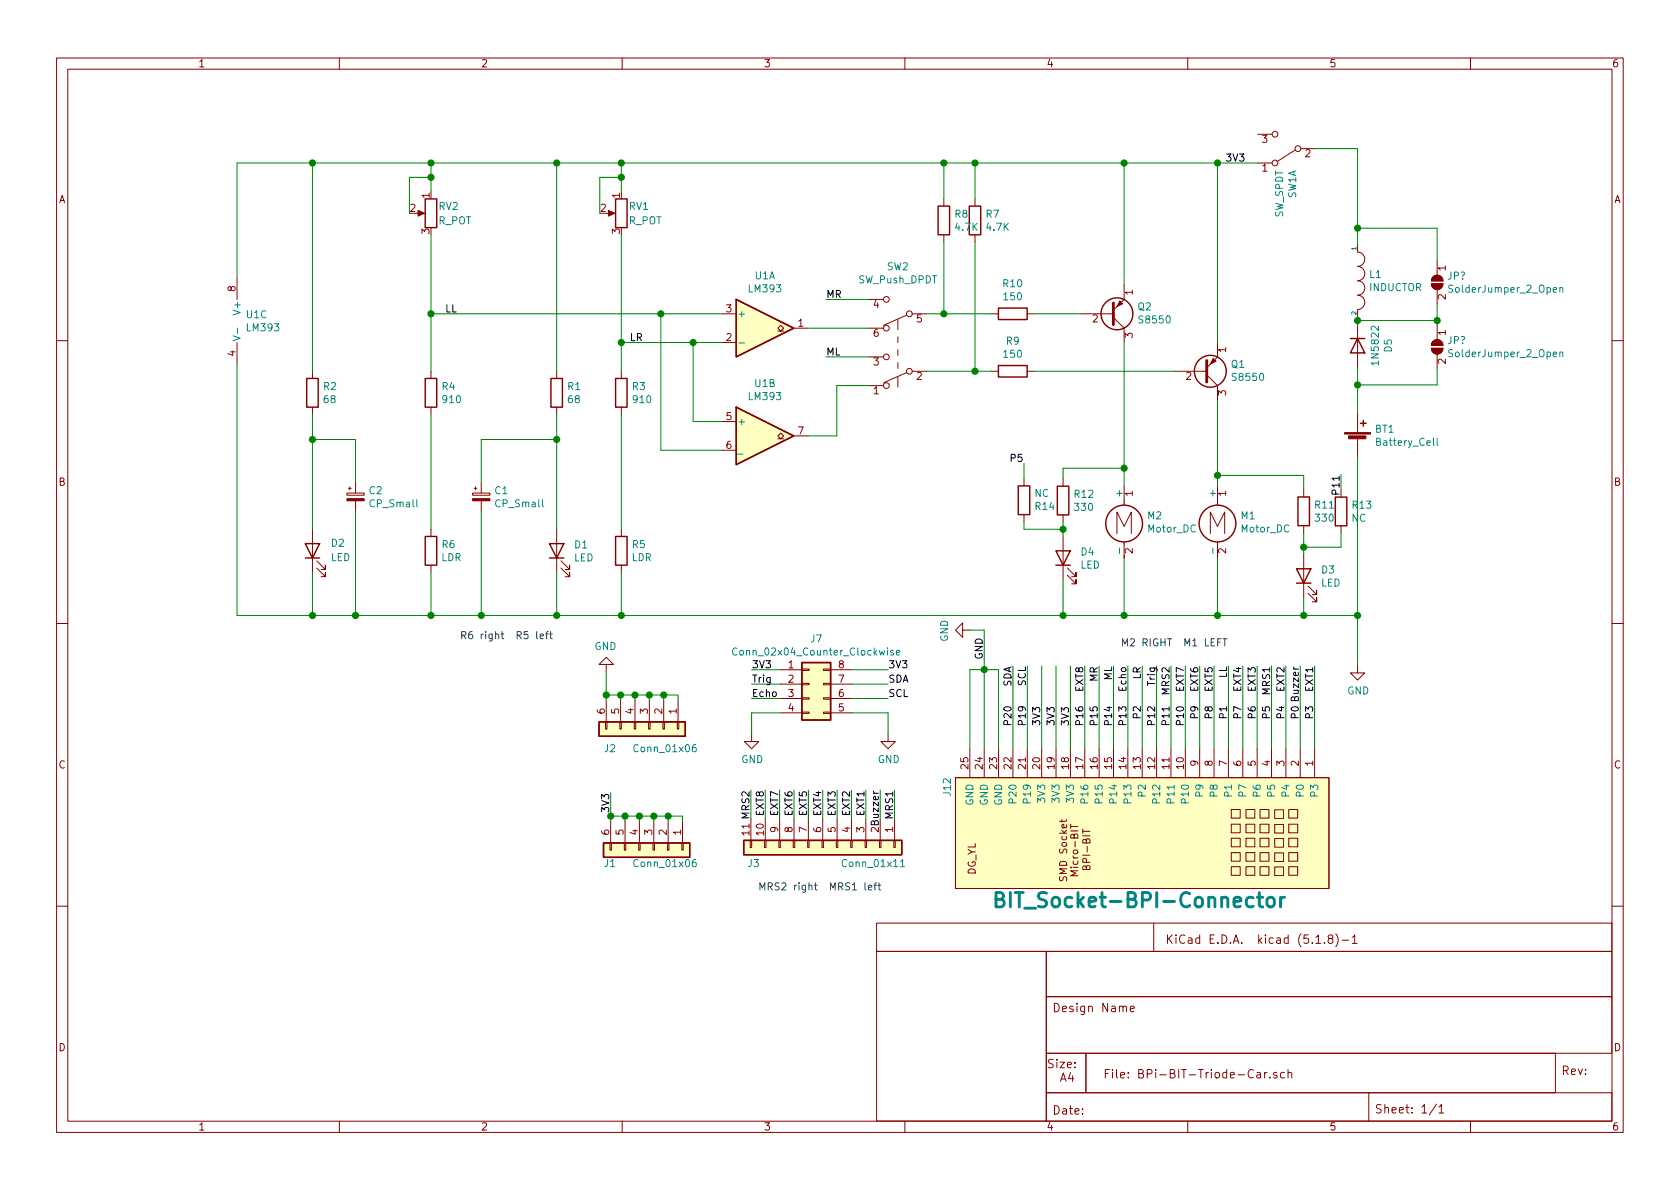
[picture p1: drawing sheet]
<svg xmlns="http://www.w3.org/2000/svg" width="297mm" height="210mm" viewBox="0 0 297 210" stroke-linecap="round" stroke-linejoin="round" font-family="sans-serif">
<g fill="none" stroke="#840000" stroke-width=".18">
<path d="M10 10.3h277v189.9h-277zM12 12.2h273v186.1h-273zM60 10.3v1.9M110 10.3v1.9M160 10.3v1.9M210 10.3v1.9M260 10.3v1.9M73.7 37.7h1M107.3 37.7h1M166.9 35.2v1.2M172.4 35.2v1.2M222.4 28.8h2.5"/>
<path d="M222.4 23.7h2.5M229 26.5l-3.2 2.1M230 26.3h2.5M41.9 49.1v3.9M127.6 55.5h2.6M137.5 58.5h.5l-.5-.5 .5-.5 .6 .5-.6 .5h.6M140.3 58h2.6M153.7 53h2.5M153.7 58h2.5M158.7 56.5v1.8M158.7 59.6v1M160.3 55.7l-4.1 1.8"/>
<path d="M161.3 55.5h2.5M166.9 41.5v1.3M172.4 41.5v1.3M175.3 55.5h1.2M181.6 55.5h1.3M191.1 55.5h5.7M196.8 56.1l2 1.9v2.6M198.8 50.4v2.6l-2 1.9M240 43.3v1.3a1.27 1.27 0 0 1 1.3 1.2 1.27 1.27 0 0 1-1.3 1.3 1.27 1.27 0 0 1 1.3 1.3 1.27 1.27 0 0 1-1.3 1.3 1.27 1.27 0 0 1 1.3 1.2 1.27 1.27 0 0 1-1.3 1.3 1.27 1.27 0 0 1 1.3 1.3 1.27 1.27 0 0 1-1.3 1.2v1.3M240 57.3v7.6M253.1 50.2h2a1.02 1.02 0 0 1-1 1 1.02 1.02 0 0 1-1-1zM253.3 49a1.02 1.02 0 0 1 1.1-.3 1.02 1.02 0 0 1 .7 1h-2z"/>
<path d="M254.1 46.1v2.6M254.1 51.2v2.5M254.1 57.5v2.6M10 60.2h2M41.9 60.6v3.8M55.2 65.7v1.2M55.2 72v1.3M76.2 65.7v1.2M76.2 72v1.3M98.4 65.7v1.2M98.4 72v1.3M109.9 65.7v1.2"/>
<path d="M109.9 72v1.3M127.6 74.5h2.6M127.6 79.6h2.6M127.6 60.6h2.6M137.5 77.6h.5l-.5-.5 .5-.5 .6 .5-.6 .5h.6M140.3 77.1h2.6M153.7 68.2h2.5M153.7 63.1h2.5M158.7 61.8v1.1M158.7 64.1v1M158.7 66.7v1.7M160.3 65.9l-4.1 1.8"/>
<path d="M161.3 65.7h2.5M175.3 65.7h1.2M181.6 65.7h1.3M207.6 65.7h5.8M213.4 66.3l1.9 1.9v2.5M215.3 60.6v2.5l-1.9 1.9M240 73.2v3.3M240 77.5v3.3M253.1 61.6h2a1.02 1.02 0 0 1-1 1 1.02 1.02 0 0 1-1-1zM253.3 60.4a1.02 1.02 0 0 1 1.1-.3 1.02 1.02 0 0 1 .7 1h-2zM254.1 62.6v2.5M285 60.2h2"/>
<path d="M55.2 93.6v7.6M56 99.2l1.5 1.5v-.8v.8h-.7M61.3 87.2h3.1v.4h-3.1zM61.6 86.4h.5M61.8 86.1v.5M62.9 85.3v1.9M62.9 88.6v1.8M76.2 93.6v1.3M76.2 99.9v1.3M83.6 87.2h3v.4h-3zM83.8 86.4h.5M84.1 86.1v.5"/>
<path d="M85.1 85.3v1.9M85.1 88.6v1.8M98.4 93.6v7.6M99.2 99.2l1.5 1.5v-.8v.8h-.8M109.9 93.6v1.3M109.9 99.9v1.3M181.1 84.7v1.2M181.1 91v1.3M188 84.7v1.3M188 91.1v1.2M188 94.9v7.6M197.5 94.4v-3.9l1.3 2.6 1.2-2.6v3.9"/>
<path d="M198.8 86v3.3M198.8 95.8v2.9M214 94.4v-3.9l1.3 2.6 1.2-2.6v3.9M215.3 86v3.3M215.3 95.8v2.9M230.5 86.6v1.3M230.5 93v1.2M230.5 98v7.7M237.1 86.6v1.3M237.1 93v1.3M10 110.3h2M56 100.5l1.5 1.5v-.8v.8h-.7"/>
<path d="M99.2 100.5l1.5 1.5v-.8v.8h-.8M107.2 117.5h1.3l-1.3-1.3-1.3 1.3h1.3v1.3M138 118.4h3.8M141.8 118.3h1.3v.3h-1.3zM145.6 118.3h1.3v.3h-1.3zM146.9 118.4h3.8M170.2 111.4v-1.2l-1.3 1.2 1.3 1.3v-1.3h1.3M188.7 101.7l1.5 1.5v-.7v.7h-.7M188.7 100.5l1.5 1.5v-.8v.8h-.7M231.3 104.9l1.5 1.5v-.7v.7h-.8M231.3 103.6l1.5 1.6v-.8v.8h-.8M240 117.7v1.3h1.3l-1.3 1.3-1.2-1.3h1.2"/>
<path d="M285 110.3h2M107.1 127.7h.2v1.2h-.2zM107.2 123.8v3.9M109.6 127.7h.3v1.2h-.3zM109.7 123.8v3.9M112.1 127.7h.3v1.2h-.3zM112.3 123.8v3.9M114.7 127.7h.2v1.2h-.2zM114.8 123.8v3.9M117.2 127.7h.3v1.2h-.3zM117.3 123.8v3.9M119.8 127.7h.2v1.2h-.2z"/>
<path d="M119.9 123.8v3.9M132.9 129.9v1.2h1.3l-1.3 1.3-1.3-1.3h1.3M138 121h3.8M138 123.5h3.8M138 126.1h3.8M141.8 125.9h1.3v.3h-1.3zM141.8 123.4h1.3v.2h-1.3zM141.8 120.8h1.3v.3h-1.3zM145.6 125.9h1.3v.3h-1.3zM145.6 123.4h1.3v.2h-1.3zM145.6 120.8h1.3v.3h-1.3zM146.9 121h3.8"/>
<path d="M146.9 123.5h3.8M146.9 126.1h3.8M157 129.9v1.2h1.3l-1.3 1.3-1.2-1.3h1.2M168.9 137.5h66.1v19.6h-66.1zM171.5 132.4v5.1M174 132.4v5.1M176.6 132.4v5.1M179.1 132.4v5.1M181.6 132.4v5.1M184.2 132.4v5.1M186.7 132.4v5.1M189.3 132.4v5.1"/>
<path d="M191.8 132.4v5.1M194.3 132.4v5.1M196.9 132.4v5.1M199.4 132.4v5.1M202 132.4v5.1M204.5 132.4v5.1M207 132.4v5.1M209.6 132.4v5.1M212.1 132.4v5.1M214.7 132.4v5.1M217.2 132.4v5.1M219.7 132.4v5.1"/>
<path d="M222.3 132.4v5.1M224.8 132.4v5.1M227.4 132.4v5.1M229.9 132.4v5.1M232.4 132.4v5.1M107.8 149.1h.3v1.2h-.3zM108 145.3v3.8M110.4 149.1h.2v1.2h-.2zM110.5 145.3v3.8M112.9 149.1h.3v1.2h-.3zM113.1 145.3v3.8M115.5 149.1h.2v1.2h-.2z"/>
<path d="M115.6 145.3v3.8M118 149.1h.3v1.2h-.3zM118.1 145.3v3.8M120.5 149.1h.3v1.2h-.3zM120.7 145.3v3.8M132.6 148.6h.3v1.3h-.3zM132.8 144.8v3.8M135.2 148.6h.2v1.3h-.2zM135.3 144.8v3.8M137.7 148.6h.3v1.3h-.3zM137.8 144.8v3.8M140.3 148.6h.2v1.3h-.2z"/>
<path d="M140.4 144.8v3.8M142.8 148.6h.3v1.3h-.3zM142.9 144.8v3.8M145.3 148.6h.3v1.3h-.3zM145.5 144.8v3.8M147.9 148.6h.2v1.3h-.2zM148 144.8v3.8M150.4 148.6h.3v1.3h-.3zM150.5 144.8v3.8M153 148.6h.2v1.3h-.2zM153.1 144.8v3.8M155.5 148.6h.3v1.3h-.3z"/>
<path d="M155.6 144.8v3.8M158 148.6h.3v1.3h-.3zM158.2 144.8v3.8M187.8 144.9v.5M188.6 144.9l-.2 .3h-1.1M189.3 146.1h1.3M191.4 146.6v.8M217.7 143.1h1.6v1.6h-1.6zM217.7 145.7h1.6v1.6h-1.6zM217.7 148.2h1.6v1.6h-1.6zM217.7 150.8h1.6v1.5h-1.6zM217.7 153.3h1.6v1.5h-1.6z"/>
<path d="M220.3 143.1h1.6v1.6h-1.6zM220.3 145.7h1.6v1.6h-1.6zM220.3 148.2h1.6v1.6h-1.6zM220.3 150.8h1.6v1.5h-1.6zM220.3 153.3h1.6v1.5h-1.6zM222.8 143.1h1.6v1.6h-1.6zM222.8 145.7h1.6v1.6h-1.6zM222.8 148.2h1.6v1.6h-1.6zM222.8 150.8h1.6v1.5h-1.6zM222.8 153.3h1.6v1.5h-1.6zM225.4 143.2h1.5v1.5h-1.5zM225.4 145.8h1.5v1.5h-1.5z"/>
<path d="M225.4 148.3h1.5v1.5h-1.5zM225.4 150.8h1.5v1.5h-1.5zM225.4 153.3h1.5v1.5h-1.5zM227.9 143.1h1.5v1.6h-1.5zM227.9 145.7h1.5v1.6h-1.5zM227.9 148.2h1.5v1.6h-1.5zM227.9 150.8h1.5v1.5h-1.5zM227.9 153.3h1.5v1.5h-1.5zM10 160.2h2M155 163.2h130v5h-130zM155 168.2h30v30h-30zM185 168.2h100v8h-100z"/>
<path d="M185 176.2h100v10.1h-100zM199.8 178.4l.8-.1-.1-.3-.4-.1-.3 .2 .1 .7h.6M204 163.2v5M232.7 166.8h.8M234.2 166.7v.1M235.1 166l-.3-.3 .1-.3a.48 .48 0 0 1 .7 .1l-.1 .4a.52 .52 0 0 0-.6 .2 .52 .52 0 0 0 0 .6l.5 .1 .2-.1 .1-.4-.3-.3M236.2 165.1a1.71 1.71 0 0 1 0 2.3M237.3 166.3h1.2M239.1 165.8l.4-.5v1.5M239.1 166.8h.9M285 160.2h2M60 198.3v1.9"/>
<path d="M110 198.3v1.9M160 198.3v1.9M185 193.2h100v5h-100zM185 186.3h7v6.9h-7zM186.2 187.4l-.6-.1-.2 .3 .1 .4 .7 .3v.4l-.3 .1-.5-.1M186.9 187.3v.2M186.9 187.8v1M187.4 187.8h.8l-.8 1h.8M187.5 191.2l.5-1.5 .5 1.5M187.7 190.8h.7M188.7 188.3l.7-.1v-.3l-.5-.1-.2 .2 .1 .7h.6M189.3 189.7l-.4 1h1"/>
<path d="M189.6 190.2v1M190.1 188.7v.1M190.1 187.9v.1M192 186.3h83v6.9h-83zM210 198.3v1.9M222.2 189.7h.6l.1 .9M222.9 190l-.5 .1-.2 .2 .2 .3 .5-.1M223.6 189.6v1M224 189.6l-.4 .3M224.5 190.5v.1M225.8 189.7a.37 .37 0 0 0-.6 .1v.3l.6 .1v.1l-.2 .3-.4-.1M227.1 189.7l-.4-.1-.3 .3 .1 .6 .2 .1 .4-.1"/>
<path d="M227.7 189.8l.1-.1a.37 .37 0 0 1 .6 .1v.8M227.7 189.1v1.5M242 193.2v5M254 195.2l-1.3 2M254.4 195.8l.4-.5v1.5M254.4 196.8h.9M260 198.3v1.9M276.4 189.3l.7-.1 .2-.2-.2-.4-.7-.1v1.5M276.8 189.3l.5 .7M277.9 189.5l.7-.1-.1-.3-.4-.1-.2 .2v.7h.6M279.1 189l.3 1 .4-1M280.3 189.9v.1"/>
<path d="M280.3 189.1v.1"/>
<circle cx="225.4" cy="28.8" r=".51"/>
<circle cx="225.4" cy="23.7" r=".51"/>
<circle cx="229.5" cy="26.3" r=".51"/>
<circle cx="156.7" cy="53" r=".51"/>
<circle cx="156.7" cy="58" r=".51"/>
<circle cx="160.8" cy="55.5" r=".51"/>
<circle cx="156.7" cy="68.2" r=".51"/>
<circle cx="156.7" cy="63.1" r=".51"/>
<circle cx="160.8" cy="65.7" r=".51"/>
</g>
<g fill="#840000" stroke="#840000" stroke-width=".18">
<path d="M83.6 88.2h3v.4h-3z"/>
<path d="M61.3 88.2h3.1v.4h-3.1z"/>
<path d="M214.5 63.4l.5 .5-1 .5z"/>
<path d="M198 53.2l.5 .5-1 .5z"/>
<path d="M73.9 37.2l1.2 .5-1.2 .5z"/>
<path d="M237.7 76.5h4.6v.3h-4.6z"/>
<path d="M238.5 77.1h3v.5h-3z"/>
<path d="M107.6 37.2l1.1 .5-1.1 .5z"/>
<path d="M253.3 49a1.02 1.02 0 0 1 1.1-.3 1.02 1.02 0 0 1 .7 1h-2z"/>
<path d="M253.1 50.2h2a1.02 1.02 0 0 1-1 1 1.02 1.02 0 0 1-1-1z"/>
<path d="M253.3 60.4a1.02 1.02 0 0 1 1.1-.3 1.02 1.02 0 0 1 .7 1h-2z"/>
<path d="M253.1 61.6h2a1.02 1.02 0 0 1-1 1 1.02 1.02 0 0 1-1-1z"/>
</g>
<g fill="#ffffc2" stroke="#ffffc2" stroke-width=".18">
<path d="M105.9 127.7h15.3v2.5h-15.3z"/>
<path d="M168.9 137.5h66.1v19.6h-66.1z"/>
<path d="M131.5 148.6h27.9v2.5h-27.9z"/>
<path d="M106.7 149.1h15.2v2.5h-15.2z"/>
<path d="M130.2 72l10.1 5.1-10.1 5.1z"/>
<path d="M141.8 117.2h5.1v10.1h-5.1z"/>
<path d="M130.2 53l10.1 5-10.1 5.1z"/>
</g>
<g fill="none" stroke="#840000" stroke-width=".25">
<path d="M75.2 35.2h2v5.1h-2zM108.8 35.2h2.1v5.1h-2.1zM165.9 36.4h2v5.1h-2zM171.4 36.4h2v5.1h-2zM130.2 53l10.1 5-10.1 5.1zM176.5 54.5h5.1v2h-5.1zM238.8 59.9h2.5M240 59.9l1.3 2.5h-2.5zM54.2 66.9h2.1v5.1h-2.1zM75.2 66.9h2v5.1h-2zM97.4 66.9h2v5.1h-2zM108.8 66.9h2.1v5.1h-2.1z"/>
<path d="M130.2 72l10.1 5.1-10.1 5.1zM176.5 64.6h5.1v2.1h-5.1zM240.5 74.8h1.1M241 74.3v1.1M54 96.1h2.5l-1.3 2.6zM54 98.7h2.5M75.2 94.9h2v5h-2zM97.2 96.1h2.5l-1.3 2.6zM97.2 98.7h2.5M108.8 94.9h2.1v5h-2.1zM180 85.9h2.1v5.1h-2.1zM186.7 97.4h2.5l-1.2 2.5z"/>
<path d="M186.7 99.9h2.5M186.9 86h2.1v5.1h-2.1zM229.5 87.9h2v5.1h-2zM236.1 87.9h2v5.1h-2zM141.8 117.2h5.1v10.1h-5.1zM229.2 100.6h2.6l-1.3 2.5zM229.2 103.1h2.6M105.9 127.7h15.3v2.5h-15.3zM106.7 149.1h15.2v2.5h-15.2zM131.5 148.6h27.9v2.5h-27.9z"/>
<circle cx="197.5" cy="55.5" r="2.82"/>
<circle cx="214" cy="65.7" r="2.82"/>
<circle cx="198.8" cy="92.6" r="3.3"/>
<circle cx="215.3" cy="92.6" r="3.3"/>
</g>
<g fill="none" stroke="#008484" stroke-width=".18">
<path d="M41.2 59.4l1.3 .4-1.3 .4M42 58v1M275.8 51l.2-.2 .3 .1v.8M275.8 50.8v.9M130.7 60.6h.9M254.1 77.5v1.1l.2 .2M275.8 62.4l.2-.2 .3 .1v.8M275.8 62.2v.9M130.3 114.7a.6 .6 0 0 0-.8 .4 .6 .6 0 0 0 .6 .7l.2-.1M157.9 115.1l-.2-.1-.2 .2v.2l.4 .1v.3h-.4M158.5 115.4l.6-.1-.1-.2-.3-.1-.2 .2v.6h.5M123 131.7h-.4a.87 .87 0 0 0 0 1.2l.5-.1v-.5l-.5-.1-.2 .2"/>
<path d="M123 152l-.4 .1a.87 .87 0 0 0 0 1.2l.5-.2v-.5l-.5-.1-.2 .2M159.2 152.3l.4-.3v1.3M159.2 153.3h.7"/>
</g>
<path d="M176.1 159h.8a.61 .61 0 0 0 .5-.6 .61 .61 0 0 0-.5-.6h-.8v2.6h1a.69 .69 0 0 0 .5-.8 .69 .69 0 0 0-.7-.6M224.1 158.9a.69 .69 0 0 1 .7-.2 .69 .69 0 0 1 .5 .5v.7a.68 .68 0 0 1-.6 .5 .68 .68 0 0 1-.7-.5zM226.4 158.7v1.7M227.1 158.7a.64 .64 0 0 0-.7 .5" fill="none" stroke="#008484" stroke-width=".51"/>
<g fill="#840000" stroke="#840000" stroke-width=".51">
<path d="M213.4 63.7v3.9z"/>
<path d="M196.8 53.6v3.8z"/>
</g>
<g fill="none" stroke="#008400" stroke-width=".18">
<path d="M55.2 28.8v36.9M76.2 28.8v5.1M76.2 31.4h-3.8v6.3M98.4 28.8v36.9M109.9 28.8v5.1M109.9 31.4h-3.9v6.3M166.9 28.8v6.4M172.4 28.8v6.4M198.8 28.8v21.6M215.3 28.8v31.8M222.4 28.8h-180.5v20.3M232.5 26.3h7.5v17"/>
<path d="M76.2 55.5h51.4M76.2 41.5v24.2M109.9 41.5v24.2M116.8 55.5v24.1h10.8M142.9 58h10.8M146 53h7.7M163.8 55.5h11.5M166.9 42.8v12.7M172.4 42.8v22.9M182.9 55.5h8.2M240 40.4h14.1v5.7M240 56v1.3"/>
<path d="M240 56.7h14.1M254.1 53.7v3.8M41.9 64.4v44.4h198.1M55.2 77.7h7.7v7.6M55.2 73.3v20.3M76.2 73.3v20.3M98.4 73.3v20.3M98.4 77.7h-13.3v7.6M109.9 73.3v20.3M109.9 60.6h17.7M122.6 60.6v13.9h5M146 63.1h7.7"/>
<path d="M153.7 68.2h-5.7v8.9h-5.1M163.8 65.7h11.5M182.9 65.7h24.7M198.8 60.6v25.4M215.3 70.7v15.3M240 64.9v8.3M254.1 65.1v3h-14.1M62.9 90.4v18.4M85.1 90.4v18.4M181.1 92.3v1.3h6.9M181.1 81.9v2.8M188 92.3v2.6"/>
<path d="M198.8 82.8h-10.8v1.9M198.8 98.7v10.1M215.3 84.1h15.2v2.5M215.3 98.7v10.1M230.5 94.2v3.8M237.1 94.3v2.5h-6.6M240 80.8v36.9M55.2 101.2v7.6M76.2 101.2v7.6M98.4 101.2v7.6M107.2 118.8v5M109.9 101.2v7.6"/>
<path d="M132.9 118.4h5.1M150.7 118.4h6.3M171.5 111.4h2.5v21M179.1 117.8v14.6M181.6 117.8v14.6M184.2 117.8v14.6M186.7 117.8v14.6M188 102.5v6.3M189.3 117.8v14.6M191.8 117.8v14.6M194.3 117.8v14.6M196.9 117.8v14.6"/>
<path d="M199.4 117.8v14.6M202 117.8v14.6M204.5 117.8v14.6M207 117.8v14.6M209.6 117.8v14.6M212.1 117.8v14.6M214.7 117.8v14.6M217.2 117.8v14.6M219.7 117.8v14.6M222.3 117.8v14.6M224.8 117.8v14.6M227.4 117.8v14.6"/>
<path d="M229.9 117.8v14.6M230.5 105.7v3.1M232.4 117.8v14.6M107.2 122.9h12.7v.9M109.7 122.9v.9M112.3 122.9v.9M114.8 122.9v.9M117.3 122.9v.9M132.8 139.7v5.1M132.9 123.5h5.1M132.9 121h5.1M135.3 139.7v5.1"/>
<path d="M137.8 139.7v5.1M138 126.1h-5.1v3.8M140.4 139.7v5.1M142.9 139.7v5.1M145.5 139.7v5.1M148 139.7v5.1M150.5 139.7v5.1M150.7 123.5h6.3M150.7 126.1h6.3v3.8M150.7 121h6.3M153.1 139.7v5.1M155.6 139.7v5.1"/>
<path d="M158.2 139.7v5.1M171.5 132.4v-14h5.1v14M108 140.2v5.1M108 144.3h12.7v1M110.5 144.3v1M113.1 144.3v1M115.6 144.3v1M118.1 144.3v1"/>
</g>
<g fill="none" stroke="#0000c2" stroke-width=".18">
<path d="M94.9 111.7v1.1l.2 .1M95.5 112.5l.6-.1-.1-.2-.3-.1-.2 .2 .1 .6h.4M96.5 112.1h.5M97 111.7l-.4 .2v1M97.2 112.1h.5M97.4 111.7v1.1l.3 .1M215.3 113.6h.4M215.9 112.9h-.6v1.3M216.2 112.9h.7M216.6 112.9v1.3M152.9 156.1v1.1l.2 .2M153.5 156.9l.7-.1-.1-.2-.4-.1-.2 .2 .1 .6h.5"/>
<path d="M154.5 156.5h.5M155 156.1l-.3 .2v1.1M155.2 156.5h.5M155.4 156.1v1.1l.3 .2"/>
</g>
<g fill="#008400" stroke="#008400" stroke-width=".25">
<circle cx="172.4" cy="28.8" r=".51"/>
<circle cx="240" cy="56.7" r=".51"/>
<circle cx="172.4" cy="65.7" r=".51"/>
<circle cx="109.9" cy="60.6" r=".51"/>
<circle cx="109.9" cy="31.4" r=".51"/>
<circle cx="188" cy="108.8" r=".51"/>
<circle cx="240" cy="68.1" r=".51"/>
<circle cx="166.9" cy="28.8" r=".51"/>
<circle cx="122.6" cy="60.6" r=".51"/>
<circle cx="76.2" cy="28.8" r=".51"/>
<circle cx="98.4" cy="28.8" r=".51"/>
<circle cx="240" cy="40.4" r=".51"/>
<circle cx="85.1" cy="108.8" r=".51"/>
<circle cx="254.1" cy="56.7" r=".51"/>
<circle cx="98.4" cy="108.8" r=".51"/>
<circle cx="166.9" cy="55.5" r=".51"/>
<circle cx="215.3" cy="84.1" r=".51"/>
<circle cx="198.8" cy="28.8" r=".51"/>
<circle cx="174" cy="118.4" r=".51"/>
<circle cx="198.8" cy="82.8" r=".51"/>
<circle cx="55.2" cy="28.8" r=".51"/>
<circle cx="55.2" cy="108.8" r=".51"/>
<circle cx="198.8" cy="108.8" r=".51"/>
<circle cx="188" cy="93.6" r=".51"/>
<circle cx="116.8" cy="55.5" r=".51"/>
<circle cx="108" cy="144.3" r=".51"/>
<circle cx="215.3" cy="108.8" r=".51"/>
<circle cx="110.5" cy="144.3" r=".51"/>
<circle cx="76.2" cy="55.5" r=".51"/>
<circle cx="230.5" cy="96.8" r=".51"/>
<circle cx="113.1" cy="144.3" r=".51"/>
<circle cx="115.6" cy="144.3" r=".51"/>
<circle cx="117.3" cy="122.9" r=".51"/>
<circle cx="118.1" cy="144.3" r=".51"/>
<circle cx="55.2" cy="77.7" r=".51"/>
<circle cx="230.5" cy="108.8" r=".51"/>
<circle cx="240" cy="108.8" r=".51"/>
<circle cx="107.2" cy="122.9" r=".51"/>
<circle cx="215.3" cy="28.8" r=".51"/>
<circle cx="62.9" cy="108.8" r=".51"/>
<circle cx="76.2" cy="108.8" r=".51"/>
<circle cx="109.7" cy="122.9" r=".51"/>
<circle cx="112.3" cy="122.9" r=".51"/>
<circle cx="109.9" cy="28.8" r=".51"/>
<circle cx="98.4" cy="77.7" r=".51"/>
<circle cx="114.8" cy="122.9" r=".51"/>
<circle cx="109.9" cy="108.8" r=".51"/>
<circle cx="76.2" cy="31.4" r=".51"/>
</g>
<text font-size="3.5" fill="#008484" x="178.8" y="160.5">BIT_Socket-BPI-Connector</text>
<g font-size="2.1" fill="#840000">
<text x="206" y="166.9">KiCad E.D.A. kicad (5.1.8)-1</text>
<text x="186" y="179">Design Name</text>
<text x="195" y="190.7">File: BPi-BIT-Triode-Car.sch</text>
<text x="186" y="197.1">Date:</text>
<text x="243" y="196.9">Sheet: 1/1</text>
</g>
<g font-size="1.8" fill="#840000">
<text x="35" y="11.9">1</text>
<text x="85" y="11.9">2</text>
<text x="135" y="11.9">3</text>
<text x="185" y="11.9">4</text>
<text x="235" y="11.9">5</text>
<text x="285" y="11.9">6</text>
<text x="223.2" y="25.3">3</text>
<text x="230.8" y="27.8">2</text>
<text x="10.4" y="35.9">A</text>
<text x="75.9" y="35" transform="rotate(-90 75.9 35)">1</text>
<text x="109.6" y="35" transform="rotate(-90 109.6 35)">1</text>
<text x="223.2" y="30.3">1</text>
<text x="285.4" y="35.9">A</text>
<text x="72.5" y="37.5">2</text>
<text x="75.9" y="41.4" transform="rotate(-90 75.9 41.4)">3</text>
<text x="106.2" y="37.5">2</text>
<text x="109.6" y="41.4" transform="rotate(-90 109.6 41.4)">3</text>
<text x="255.6" y="47.9" transform="rotate(-90 255.6 47.9)">1</text>
<text x="41.7" y="51.5" transform="rotate(-90 41.7 51.5)">8</text>
<text x="200.3" y="52.2" transform="rotate(-90 200.3 52.2)">1</text>
<text x="255.6" y="53" transform="rotate(-90 255.6 53)">2</text>
<text x="128.4" y="55.2">3</text>
<text x="141.1" y="57.8">1</text>
<text x="154.5" y="54.5">4</text>
<text x="154.5" y="59.6">6</text>
<text x="162.1" y="57">5</text>
<text x="193.2" y="57">2</text>
<text x="200.3" y="59.8" transform="rotate(-90 200.3 59.8)">3</text>
<text x="255.6" y="59.3" transform="rotate(-90 255.6 59.3)">1</text>
<text x="41.7" y="63" transform="rotate(-90 41.7 63)">4</text>
<text x="128.4" y="60.3">2</text>
<text x="154.5" y="64.6">3</text>
<text x="216.8" y="62.3" transform="rotate(-90 216.8 62.3)">1</text>
<text x="255.6" y="64.4" transform="rotate(-90 255.6 64.4)">2</text>
<text x="154.5" y="69.7">1</text>
<text x="162.1" y="67.2">2</text>
<text x="209.7" y="67.2">2</text>
<text x="216.8" y="69.9" transform="rotate(-90 216.8 69.9)">3</text>
<text x="128.4" y="74.3">5</text>
<text x="141.1" y="76.8">7</text>
<text x="128.4" y="79.4">6</text>
<text x="10.4" y="85.9">B</text>
<text x="200.3" y="87.7" transform="rotate(-90 200.3 87.7)">1</text>
<text x="216.8" y="87.7" transform="rotate(-90 216.8 87.7)">1</text>
<text x="285.4" y="85.9">B</text>
<text x="200.3" y="97.9" transform="rotate(-90 200.3 97.9)">2</text>
<text x="216.8" y="97.9" transform="rotate(-90 216.8 97.9)">2</text>
<text x="139.4" y="118.2">1</text>
<text x="148.3" y="118.2">8</text>
<text x="139.4" y="120.7">2</text>
<text x="139.4" y="123.3">3</text>
<text x="139.4" y="125.8">4</text>
<text x="148.3" y="125.8">5</text>
<text x="148.3" y="123.3">6</text>
<text x="148.3" y="120.7">7</text>
<text x="106.9" y="126.2" transform="rotate(-90 106.9 126.2)">6</text>
<text x="109.5" y="126.2" transform="rotate(-90 109.5 126.2)">5</text>
<text x="112" y="126.2" transform="rotate(-90 112 126.2)">4</text>
<text x="114.6" y="126.2" transform="rotate(-90 114.6 126.2)">3</text>
<text x="117.1" y="126.2" transform="rotate(-90 117.1 126.2)">2</text>
<text x="119.6" y="126.2" transform="rotate(-90 119.6 126.2)">1</text>
<text x="10.4" y="135.9">C</text>
<text x="171.2" y="135.9" transform="rotate(-90 171.2 135.9)">25</text>
<text x="173.8" y="135.9" transform="rotate(-90 173.8 135.9)">24</text>
<text x="176.3" y="135.9" transform="rotate(-90 176.3 135.9)">23</text>
<text x="178.8" y="135.9" transform="rotate(-90 178.8 135.9)">22</text>
<text x="181.4" y="135.9" transform="rotate(-90 181.4 135.9)">21</text>
<text x="183.9" y="135.9" transform="rotate(-90 183.9 135.9)">20</text>
<text x="186.5" y="135.9" transform="rotate(-90 186.5 135.9)">19</text>
<text x="189" y="135.9" transform="rotate(-90 189 135.9)">18</text>
<text x="191.5" y="135.9" transform="rotate(-90 191.5 135.9)">17</text>
<text x="194.1" y="135.9" transform="rotate(-90 194.1 135.9)">16</text>
<text x="196.6" y="135.9" transform="rotate(-90 196.6 135.9)">15</text>
<text x="199.2" y="135.9" transform="rotate(-90 199.2 135.9)">14</text>
<text x="201.7" y="135.9" transform="rotate(-90 201.7 135.9)">13</text>
<text x="204.2" y="135.9" transform="rotate(-90 204.2 135.9)">12</text>
<text x="206.8" y="135.9" transform="rotate(-90 206.8 135.9)">11</text>
<text x="209.3" y="135.9" transform="rotate(-90 209.3 135.9)">10</text>
<text x="211.9" y="135.5" transform="rotate(-90 211.9 135.5)">9</text>
<text x="214.4" y="135.5" transform="rotate(-90 214.4 135.5)">8</text>
<text x="216.9" y="135.5" transform="rotate(-90 216.9 135.5)">7</text>
<text x="219.5" y="135.5" transform="rotate(-90 219.5 135.5)">6</text>
<text x="222" y="135.5" transform="rotate(-90 222 135.5)">5</text>
<text x="224.6" y="135.5" transform="rotate(-90 224.6 135.5)">4</text>
<text x="227.1" y="135.5" transform="rotate(-90 227.1 135.5)">3</text>
<text x="229.6" y="135.5" transform="rotate(-90 229.6 135.5)">2</text>
<text x="232.2" y="135.5" transform="rotate(-90 232.2 135.5)">1</text>
<text x="285.4" y="135.9">C</text>
<text x="107.7" y="147.6" transform="rotate(-90 107.7 147.6)">6</text>
<text x="110.3" y="147.6" transform="rotate(-90 110.3 147.6)">5</text>
<text x="112.8" y="147.6" transform="rotate(-90 112.8 147.6)">4</text>
<text x="115.3" y="147.6" transform="rotate(-90 115.3 147.6)">3</text>
<text x="117.9" y="147.6" transform="rotate(-90 117.9 147.6)">2</text>
<text x="120.4" y="147.6" transform="rotate(-90 120.4 147.6)">1</text>
<text x="135.1" y="147.7" transform="rotate(-90 135.1 147.7)">10</text>
<text x="137.6" y="147.2" transform="rotate(-90 137.6 147.2)">9</text>
<text x="140.1" y="147.2" transform="rotate(-90 140.1 147.2)">8</text>
<text x="142.7" y="147.2" transform="rotate(-90 142.7 147.2)">7</text>
<text x="145.2" y="147.2" transform="rotate(-90 145.2 147.2)">6</text>
<text x="147.8" y="147.2" transform="rotate(-90 147.8 147.2)">5</text>
<text x="150.3" y="147.2" transform="rotate(-90 150.3 147.2)">4</text>
<text x="152.8" y="147.2" transform="rotate(-90 152.8 147.2)">3</text>
<text x="157.9" y="147.2" transform="rotate(-90 157.9 147.2)">1</text>
<text x="172.5" y="154.8" transform="rotate(-90 172.5 154.8)">DG_YL</text>
<text x="188.7" y="155.5" transform="rotate(-90 188.7 155.5)">SMD Socket</text>
<text x="190.7" y="154.5" transform="rotate(-90 190.7 154.5)">Micro-BIT</text>
<text x="192.8" y="153.5" transform="rotate(-90 192.8 153.5)">BPI-BIT</text>
<text x="10.4" y="185.9">D</text>
<text x="285.4" y="185.9">D</text>
<text x="35" y="199.9">1</text>
<text x="85" y="199.9">2</text>
<text x="135" y="199.9">3</text>
<text x="185" y="199.9">4</text>
<text x="235" y="199.9">5</text>
<text x="285" y="199.9">6</text>
</g>
<g font-size="1.8">
<text x="216.6" y="28.6">3V3</text>
<text x="146" y="52.7">MR</text>
<text x="78.7" y="55.2">LL</text>
<text x="111.3" y="60.3">LR</text>
<text x="146" y="62.9">ML</text>
<text x="178.9" y="81.7">P5</text>
<text x="236.9" y="87.1" transform="rotate(-90 236.9 87.1)">P11</text>
<text x="132.9" y="118.2">3V3</text>
<text x="157" y="118.2">3V3</text>
<text x="173.8" y="116.6" transform="rotate(-90 173.8 116.6)">GND</text>
<text x="216.9" y="119.9" transform="rotate(-90 216.9 119.9)">LL</text>
<text x="132.9" y="123.3">Echo</text>
<text x="132.9" y="120.7">Trig</text>
<text x="157" y="120.7">SDA</text>
<text x="157" y="123.3">SCL</text>
<text x="178.8" y="121.5" transform="rotate(-90 178.8 121.5)">SDA</text>
<text x="181.4" y="121.3" transform="rotate(-90 181.4 121.3)">SCL</text>
<text x="191.5" y="122.2" transform="rotate(-90 191.5 122.2)">EXT8</text>
<text x="194.1" y="120.5" transform="rotate(-90 194.1 120.5)">MR</text>
<text x="196.6" y="120.3" transform="rotate(-90 196.6 120.3)">ML</text>
<text x="199.2" y="122.1" transform="rotate(-90 199.2 122.1)">Echo</text>
<text x="201.7" y="120.1" transform="rotate(-90 201.7 120.1)">LR</text>
<text x="204.2" y="121.1" transform="rotate(-90 204.2 121.1)">Trig</text>
<text x="206.8" y="122.7" transform="rotate(-90 206.8 122.7)">MRS2</text>
<text x="209.3" y="122.2" transform="rotate(-90 209.3 122.2)">EXT7</text>
<text x="211.9" y="122.2" transform="rotate(-90 211.9 122.2)">EXT6</text>
<text x="214.4" y="122.2" transform="rotate(-90 214.4 122.2)">EXT5</text>
<text x="219.5" y="122.2" transform="rotate(-90 219.5 122.2)">EXT4</text>
<text x="222" y="122.2" transform="rotate(-90 222 122.2)">EXT3</text>
<text x="224.6" y="122.7" transform="rotate(-90 224.6 122.7)">MRS1</text>
<text x="227.1" y="122.2" transform="rotate(-90 227.1 122.2)">EXT2</text>
<text x="232.2" y="122.2" transform="rotate(-90 232.2 122.2)">EXT1</text>
<text x="178.8" y="127.8" transform="rotate(-90 178.8 127.8)">P20</text>
<text x="181.4" y="127.8" transform="rotate(-90 181.4 127.8)">P19</text>
<text x="183.9" y="128" transform="rotate(-90 183.9 128)">3V3</text>
<text x="186.5" y="128" transform="rotate(-90 186.5 128)">3V3</text>
<text x="189" y="128" transform="rotate(-90 189 128)">3V3</text>
<text x="191.5" y="127.8" transform="rotate(-90 191.5 127.8)">P16</text>
<text x="194.1" y="127.8" transform="rotate(-90 194.1 127.8)">P15</text>
<text x="196.6" y="127.8" transform="rotate(-90 196.6 127.8)">P14</text>
<text x="199.2" y="127.8" transform="rotate(-90 199.2 127.8)">P13</text>
<text x="201.7" y="126.8" transform="rotate(-90 201.7 126.8)">P2</text>
<text x="204.2" y="127.8" transform="rotate(-90 204.2 127.8)">P12</text>
<text x="206.8" y="127.8" transform="rotate(-90 206.8 127.8)">P11</text>
<text x="209.3" y="127.8" transform="rotate(-90 209.3 127.8)">P10</text>
<text x="211.9" y="126.8" transform="rotate(-90 211.9 126.8)">P9</text>
<text x="214.4" y="126.8" transform="rotate(-90 214.4 126.8)">P8</text>
<text x="216.9" y="126.8" transform="rotate(-90 216.9 126.8)">P1</text>
<text x="219.5" y="126.8" transform="rotate(-90 219.5 126.8)">P7</text>
<text x="222" y="126.8" transform="rotate(-90 222 126.8)">P6</text>
<text x="224.6" y="126.8" transform="rotate(-90 224.6 126.8)">P5</text>
<text x="227.1" y="126.8" transform="rotate(-90 227.1 126.8)">P4</text>
<text x="229.6" y="126.8" transform="rotate(-90 229.6 126.8)">P0 Buzzer</text>
<text x="232.2" y="126.8" transform="rotate(-90 232.2 126.8)">P3</text>
<text x="107.7" y="143.3" transform="rotate(-90 107.7 143.3)">3V3</text>
<text x="132.5" y="147.7" transform="rotate(-90 132.5 147.7)">11 MRS2</text>
<text x="135.1" y="144.1" transform="rotate(-90 135.1 144.1)">EXT8</text>
<text x="137.6" y="144.1" transform="rotate(-90 137.6 144.1)">EXT7</text>
<text x="140.1" y="144.1" transform="rotate(-90 140.1 144.1)">EXT6</text>
<text x="142.7" y="144.1" transform="rotate(-90 142.7 144.1)">EXT5</text>
<text x="145.2" y="144.1" transform="rotate(-90 145.2 144.1)">EXT4</text>
<text x="147.8" y="144.1" transform="rotate(-90 147.8 144.1)">EXT3</text>
<text x="150.3" y="144.1" transform="rotate(-90 150.3 144.1)">EXT2</text>
<text x="152.8" y="144.1" transform="rotate(-90 152.8 144.1)">EXT1</text>
<text x="155.4" y="147.2" transform="rotate(-90 155.4 147.2)">2 Buzzer</text>
<text x="157.9" y="144.6" transform="rotate(-90 157.9 144.6)">MRS1</text>
</g>
<g font-size="1.8" fill="#008484">
<text x="229.2" y="35.1" transform="rotate(-90 229.2 35.1)">SW1A</text>
<text x="77.5" y="39.7">R_POT</text>
<text x="77.6" y="37.1">RV2</text>
<text x="111.2" y="39.7">R_POT</text>
<text x="111.3" y="37.1">RV1</text>
<text x="168.9" y="38.5">R8</text>
<text x="169" y="40.8">4.7K</text>
<text x="174.4" y="38.5">R7</text>
<text x="174.5" y="40.8">4.7K</text>
<text x="226.9" y="38.6" transform="rotate(-90 226.9 38.6)">SW_SPDT</text>
<text x="156.8" y="47.8">SW2</text>
<text x="132.5" y="51.7">LM393</text>
<text x="133.5" y="49.4">U1A</text>
<text x="151.8" y="50.1">SW_Push_DPDT</text>
<text x="177.4" y="50.8">R10</text>
<text x="177.6" y="53.1">150</text>
<text x="242.1" y="51.5">INDUCTOR</text>
<text x="242.2" y="49.2">L1</text>
<text x="255.9" y="49.4">JP?</text>
<text x="256.6" y="51.8">SolderJumper_2_Open</text>
<text x="42.5" y="55.3" transform="rotate(-90 42.5 55.3)">V+</text>
<text x="43.6" y="56.3">U1C</text>
<text x="43.8" y="58.6">LM393</text>
<text x="130.3" y="56.1">+</text>
<text x="201.2" y="54.9">Q2</text>
<text x="201.6" y="57.2">S8550</text>
<text x="177.6" y="63.3">150</text>
<text x="178" y="61">R9</text>
<text x="217.7" y="65">Q1</text>
<text x="243.8" y="64.2" transform="rotate(-90 243.8 64.2)">1N5822</text>
<text x="246.1" y="62.2" transform="rotate(-90 246.1 62.2)">D5</text>
<text x="255.9" y="60.9">JP?</text>
<text x="256.6" y="63.2">SolderJumper_2_Open</text>
<text x="57.2" y="69">R2</text>
<text x="57.3" y="71.3">68</text>
<text x="78.2" y="69">R4</text>
<text x="78.4" y="71.3">910</text>
<text x="100.4" y="69">R1</text>
<text x="100.5" y="71.3">68</text>
<text x="111.8" y="69">R3</text>
<text x="112" y="71.3">910</text>
<text x="132.5" y="70.8">LM393</text>
<text x="133.5" y="68.4">U1B</text>
<text x="218.1" y="67.4">S8550</text>
<text x="130.3" y="75.2">+</text>
<text x="243.2" y="76.5">BT1</text>
<text x="130.3" y="80.3">_</text>
<text x="243.6" y="78.8">Battery_Cell</text>
<text x="65.3" y="87.4">C2</text>
<text x="65.6" y="89.7">CP_Small</text>
<text x="87.5" y="87.4">C1</text>
<text x="87.8" y="89.7">CP_Small</text>
<text x="182.9" y="87.9">NC</text>
<text x="190" y="88">R12</text>
<text x="198.5" y="87.8" transform="rotate(-90 198.5 87.8)">+</text>
<text x="215" y="87.8" transform="rotate(-90 215 87.8)">+</text>
<text x="232.6" y="89.9">R11</text>
<text x="239.2" y="90">R13</text>
<text x="183.1" y="90.2">R14</text>
<text x="190.1" y="90.3">330</text>
<text x="202.9" y="91.8">M2</text>
<text x="203" y="94.2">Motor_DC</text>
<text x="219.5" y="91.8">M1</text>
<text x="219.5" y="94.2">Motor_DC</text>
<text x="232.7" y="92.2">330</text>
<text x="239" y="92.3">NC</text>
<text x="58.5" y="99.2">LED</text>
<text x="58.6" y="96.7">D2</text>
<text x="78" y="99.2">LDR</text>
<text x="78.2" y="96.9">R6</text>
<text x="101.5" y="99.3">LED</text>
<text x="101.6" y="97">D1</text>
<text x="111.7" y="99.2">LDR</text>
<text x="111.8" y="96.9">R5</text>
<text x="191" y="100.6">LED</text>
<text x="191.2" y="98.2">D4</text>
<text x="198.5" y="97.7" transform="rotate(-90 198.5 97.7)">-</text>
<text x="215" y="97.7" transform="rotate(-90 215 97.7)">-</text>
<text x="233.7" y="101.4">D3</text>
<text x="233.6" y="103.7">LED</text>
<text x="143.4" y="113.6">J7</text>
<text x="167.6" y="113.5" transform="rotate(-90 167.6 113.5)">GND</text>
<text x="105.1" y="114.9">GND</text>
<text x="130.4" y="115.9">Conn_02x04_Counter_Clockwise</text>
<text x="238.2" y="122.8">GND</text>
<text x="106.9" y="133">J2</text>
<text x="112.4" y="133">Conn_01x06</text>
<text x="131.1" y="134.9">GND</text>
<text x="155.2" y="134.9">GND</text>
<text x="168.1" y="140.7" transform="rotate(-90 168.1 140.7)">J12</text>
<text x="172.1" y="142.5" transform="rotate(-90 172.1 142.5)">GND</text>
<text x="174.7" y="142.5" transform="rotate(-90 174.7 142.5)">GND</text>
<text x="177.2" y="142.5" transform="rotate(-90 177.2 142.5)">GND</text>
<text x="179.7" y="141.7" transform="rotate(-90 179.7 141.7)">P20</text>
<text x="182.3" y="141.7" transform="rotate(-90 182.3 141.7)">P19</text>
<text x="184.8" y="141.7" transform="rotate(-90 184.8 141.7)">3V3</text>
<text x="187.4" y="141.7" transform="rotate(-90 187.4 141.7)">3V3</text>
<text x="189.9" y="141.7" transform="rotate(-90 189.9 141.7)">3V3</text>
<text x="192.4" y="141.7" transform="rotate(-90 192.4 141.7)">P16</text>
<text x="195" y="141.7" transform="rotate(-90 195 141.7)">P15</text>
<text x="197.5" y="141.7" transform="rotate(-90 197.5 141.7)">P14</text>
<text x="200.1" y="141.7" transform="rotate(-90 200.1 141.7)">P13</text>
<text x="202.6" y="140.7" transform="rotate(-90 202.6 140.7)">P2</text>
<text x="205.1" y="141.7" transform="rotate(-90 205.1 141.7)">P12</text>
<text x="207.7" y="141.7" transform="rotate(-90 207.7 141.7)">P11</text>
<text x="210.2" y="141.7" transform="rotate(-90 210.2 141.7)">P10</text>
<text x="212.8" y="140.7" transform="rotate(-90 212.8 140.7)">P9</text>
<text x="215.3" y="140.7" transform="rotate(-90 215.3 140.7)">P8</text>
<text x="217.8" y="140.7" transform="rotate(-90 217.8 140.7)">P1</text>
<text x="220.4" y="140.7" transform="rotate(-90 220.4 140.7)">P7</text>
<text x="222.9" y="140.7" transform="rotate(-90 222.9 140.7)">P6</text>
<text x="225.5" y="140.7" transform="rotate(-90 225.5 140.7)">P5</text>
<text x="228" y="140.7" transform="rotate(-90 228 140.7)">P4</text>
<text x="230.5" y="140.7" transform="rotate(-90 230.5 140.7)">P0</text>
<text x="233.1" y="140.7" transform="rotate(-90 233.1 140.7)">P3</text>
<text x="106.9" y="153.3">J1</text>
<text x="112.4" y="153.3">Conn_01x06</text>
<text x="132.3" y="153.3">J3</text>
<text x="149.2" y="153.3">Conn_01x11</text>
</g>
<g font-size="1.8" fill="#0000c2">
<text x="81.3" y="113">R6 right R5 left</text>
<text x="198.1" y="114.3">M2 RIGHT M1 LEFT</text>
<text x="134" y="157.4">MRS2 right MRS1 left</text>
</g>
<g font-size="1.1" fill="#008484">
<text x="239.8" y="44.2" transform="rotate(-90 239.8 44.2)">1</text>
<text x="239.8" y="55.6" transform="rotate(-90 239.8 55.6)">2</text>
</g>
</svg>
